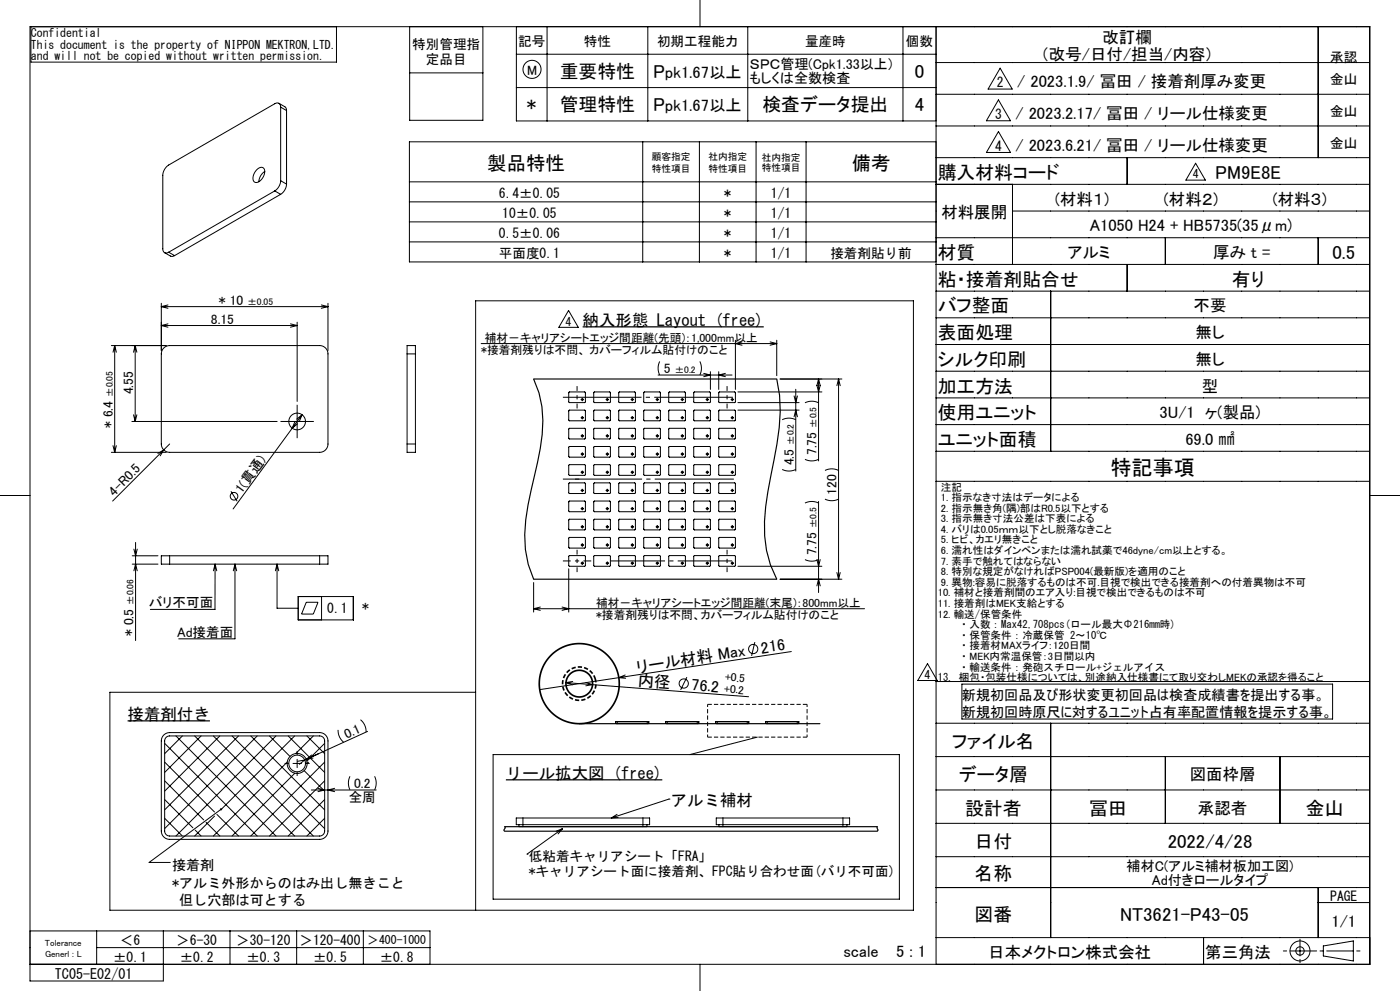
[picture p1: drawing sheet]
<svg xmlns="http://www.w3.org/2000/svg" width="420mm" height="297mm" viewBox="0 0 420 297" stroke-linecap="round" stroke-linejoin="round" font-family="sans-serif">
<g fill="none" stroke="#000" stroke-width=".3">
<path d="M9.3 8v10.6h91.6v-10.6M122.9 8v28.1h22v-28.1M154.9 8v28.3h125.9M154.9 16.3h125.9M164.1 8v28.3M194.3 8v28.3M210 0v8M224.3 8v28.3M270.9 8v28.3M280.8 18.7h130M280.8 8v281M395.5 8v39.3"/>
<path d="M410.8 8v281M83.7 31l1.9 1.1 .4 1M84.2 32.1a1.08 1.08 0 0 0-.5-1.1 1.08 1.08 0 0 0-1.3 .1l-31.8 18.4-.9 .7-.6 1.2-.3 1.1v22.1a1.08 1.08 0 0 0 .6 1.1 1.08 1.08 0 0 0 1.2-.1M84.2 32.1v22.1M84.2 32.1l1.8 1M86 33.1v22.1M122.9 21.8h22M154.9 26.2h125.9M280.8 28.3h130M280.8 37.8h130M299.5 29.9l3.6 6.3h-7.2zM299.5 39.4l3.6 6.3h-7.2z"/>
<path d="M300 20.4l3.7 6.3h-7.3zM77 50.9a1.27 1.27 0 0 1 1.2-.8 1.27 1.27 0 0 1 1.2 .8 3.3 3.3 0 0 1-2.8 3.8 2 2 0 0 1-.1-3.1zM79.4 51.4l-1.2 1.2-.5 1.9M82.4 57.2l-31.8 18.4M82.4 57.2l1.8 1M84.2 54.2l-.5 1.7-1.3 1.3M84.2 54.2l1.8 1M84.2 58.2l-31.8 18.4M86 55.2l-.6 1.7-1.2 1.3M122.8 54.5h158M192.8 42.5v36M209.8 42.5v36"/>
<path d="M226.8 42.5v36M241.8 42.5v36M280.8 47.3h130M280.8 55.3h130M280.8 42.5h-158v36h158M303.7 55.3v24M338.1 47.3v8M358.7 48.9l2.9 5.1h-5.8zM49.4 75.7l1.9 1.1 1.1-.2M50.6 75.6l1.8 1M122.8 60.5h158M122.8 66.5h158"/>
<path d="M122.8 72.5h158M280.8 71.2h130M280.8 79.3h130M303.7 63.3h107.1M338.1 79.3v8M349.6 71.2v8.1M395.5 71.2v8.1M48.4 90.9v14.2M48.4 97.6h40.7M48.4 97.6l2 .5M48.4 91.9h50M48.4 91.9l2 .5"/>
<path d="M50.4 97.1l-2 .5M50.4 91.4l-2 .5M87.1 97.1l2 .5M89.1 96.6v23.7M89.1 97.6l-2 .5M96.4 91.4l2 .5M98.4 90.9v14.2M98.4 91.9l-2 .5M170.6 93.1l2.9 5h-5.9zM280.8 87.3h130M280.8 95.3h130M315.2 87.3v48"/>
<path d="M33.4 103.6h16.5M34.4 103.6v32M34.4 103.6l.5 2M34.4 103.6l-.5 2M40.6 103.6v22.7M40.6 103.6l.5 2M40.6 103.6l-.5 2M49.1 104.3l.8-.5 1-.2h45a2.5 2.5 0 0 1 2.5 2.5v27a2.5 2.5 0 0 1-2.5 2.5h-45a2.5 2.5 0 0 1-2.5-2.5v-27l.2-1zM122.1 103.6h2.5v32h-2.5zM144.4 103h88.6M170.7 117.5h4.8l.1 3.1h-4.9zM174.4 119.7h.5"/>
<path d="M174.7 119.5v.5M178.2 117.5h4.8l.1 3.1h-4.9zM181.9 119.7h.5M182.2 119.5v.5M185.7 117.5h4.8l.1 3.1h-4.9zM189.4 119.7h.5M189.7 119.5v.5M193.2 117.5h4.8l.1 3.1h-4.9zM196.9 119.7h.5M197.2 119.5v.5M197.4 112.4h22.2M197.9 108.3l-.5 1.9 .5 2.2"/>
<path d="M200.7 117.5h4.8l.1 3.1h-4.9zM204.4 119.7h.5M204.7 119.5v.5M208.2 117.5h4.8l.1 3.1h-4.9zM209.9 108.3l.5 1.9-.5 2.2M211.1 111.9l2 .5-2 .5M211.9 119.7h.5M212.2 119.5v.5M213.1 111.4v5.3M215.6 111.4v5.3M215.7 117.5h4.8l.1 3.1h-4.9zM217.6 111.9l-2 .5 2 .5"/>
<path d="M219.4 119.7h.5M219.7 119.5v.5M220.6 102v14.7M221.4 117.5h25.2M222.6 102.5l-2 .5 2 .5M231 102.5l2 .5M233 102v10.6M233 103l-2 .5M234 113.6h18.6M238.2 118.7l.5 2 .5-2M238.7 116.7v24.5M245.1 115.5l.5 2 .5-2"/>
<path d="M245.6 113.6v24.5M245.6 113.6l.5 2M245.6 113.6l-.5 2M251.6 113.6v60M251.6 113.6l.5 2M251.6 113.6l-.5 2M280.8 103.3h130M280.8 111.3h130M280.8 119.2h130M33.4 135.6h16.5M33.9 133.6l.5 2M34.9 133.6l-.5 2"/>
<path d="M39.6 126.3h43.5M40.1 124.3l.5 2M41.1 124.3l-.5 2M47.4 135.9l1.7-1.1-1 1.8M50.9 133.1l-17.1 17.1M86.6 126.3h5M88.4 126.4l-.7 1.9 1.6-1.3M89.1 123.8v5M90.6 124.3l-20.7 28.2M90.6 124.3l-1.6 1.3M90.6 124.3l-.8 1.9M170.7 123h4.8l.1 3-4.9 .1z"/>
<path d="M170.7 128.4h4.8l.1 3.1h-4.9zM170.7 133.9h4.8l.1 3-4.9 .1zM170.7 139.3h4.8l.1 3.1h-4.9zM174.4 125.2h.5M174.4 130.6h.5M174.4 136.1h.5M174.7 124.9v.5M174.7 130.4v.5M174.7 135.8v.5M178.2 123h4.8l.1 3-4.9 .1zM178.2 128.4h4.8l.1 3.1h-4.9zM178.2 133.9h4.8l.1 3-4.9 .1z"/>
<path d="M178.2 139.3h4.8l.1 3.1h-4.9zM181.9 125.2h.5M181.9 130.6h.5M181.9 136.1h.5M182.2 124.9v.5M182.2 130.4v.5M182.2 135.8v.5M185.7 123h4.8l.1 3-4.9 .1zM185.7 128.4h4.8l.1 3.1h-4.9zM185.7 133.9h4.8l.1 3-4.9 .1zM185.7 139.3h4.8l.1 3.1h-4.9zM189.4 125.2h.5"/>
<path d="M189.4 130.6h.5M189.4 136.1h.5M189.7 124.9v.5M189.7 130.4v.5M189.7 135.8v.5M193.2 123h4.8l.1 3-4.9 .1zM193.2 128.4h4.8l.1 3.1h-4.9zM193.2 133.9h4.8l.1 3-4.9 .1zM193.2 139.3h4.8l.1 3.1h-4.9zM196.9 125.2h.5M196.9 130.6h.5M196.9 136.1h.5"/>
<path d="M197.2 124.9v.5M197.2 130.4v.5M197.2 135.8v.5M200.7 123h4.8l.1 3-4.9 .1zM200.7 128.4h4.8l.1 3.1h-4.9zM200.7 133.9h4.8l.1 3-4.9 .1zM200.7 139.3h4.8l.1 3.1h-4.9zM204.4 125.2h.5M204.4 130.6h.5M204.4 136.1h.5M204.7 124.9v.5M204.7 130.4v.5"/>
<path d="M204.7 135.8v.5M208.2 123h4.8l.1 3-4.9 .1zM208.2 128.4h4.8l.1 3.1h-4.9zM208.2 133.9h4.8l.1 3-4.9 .1zM208.2 139.3h4.8l.1 3.1h-4.9zM211.9 125.2h.5M211.9 130.6h.5M211.9 136.1h.5M212.2 124.9v.5M212.2 130.4v.5M212.2 135.8v.5M215.7 123h4.8l.1 3-4.9 .1z"/>
<path d="M215.7 128.4h4.8l.1 3.1h-4.9zM215.7 133.9h4.8l.1 3-4.9 .1zM215.7 139.3h4.8l.1 3.1h-4.9zM219.4 125.2h.5M219.4 130.6h.5M219.4 136.1h.5M219.7 124.9v.5M219.7 130.4v.5M219.7 135.8v.5M221.4 120.7h18.3M221.4 122.9h18.3M234.7 125.8l1.8-.5 2.2 .5"/>
<path d="M238.2 124.9l.5-2 .5 2M241.5 137.7l1.9 .4 2.2-.4M241.5 120.7l1.9-.5 2.2 .5M280.8 127.2h130M280.8 135.3h130M0 148.5h9M69.3 147.2l1.8 3M170.7 144.8h4.8l.1 3-4.9 .1zM170.7 150.2h4.8l.1 3.1h-4.9zM170.7 155.7h4.8l.1 3-4.9 .1zM174.4 147h.5M174.4 157.9h.5"/>
<path d="M174.4 141.5h.5M174.4 152.4h.5M174.7 141.3v.5M174.7 146.7v.5M174.7 152.2v.5M174.7 157.6v.5M178.2 144.8h4.8l.1 3-4.9 .1zM178.2 150.2h4.8l.1 3.1h-4.9zM178.2 155.7h4.8l.1 3-4.9 .1zM181.9 147h.5M181.9 157.9h.5M181.9 141.5h.5"/>
<path d="M181.9 152.4h.5M182.2 141.3v.5M182.2 146.7v.5M182.2 152.2v.5M182.2 157.6v.5M185.7 144.8h4.8l.1 3-4.9 .1zM185.7 150.2h4.8l.1 3.1h-4.9zM185.7 155.7h4.8l.1 3-4.9 .1zM189.4 147h.5M189.4 157.9h.5M189.4 141.5h.5M189.4 152.4h.5"/>
<path d="M189.7 141.3v.5M189.7 146.7v.5M189.7 152.2v.5M189.7 157.6v.5M193.2 144.8h4.8l.1 3-4.9 .1zM193.2 150.2h4.8l.1 3.1h-4.9zM193.2 155.7h4.8l.1 3-4.9 .1zM196.9 147h.5M196.9 157.9h.5M196.9 141.5h.5M196.9 152.4h.5M197.2 141.3v.5"/>
<path d="M197.2 146.7v.5M197.2 152.2v.5M197.2 157.6v.5M200.7 144.8h4.8l.1 3-4.9 .1zM200.7 150.2h4.8l.1 3.1h-4.9zM200.7 155.7h4.8l.1 3-4.9 .1zM204.4 147h.5M204.4 157.9h.5M204.4 141.5h.5M204.4 152.4h.5M204.7 141.3v.5M204.7 146.7v.5"/>
<path d="M204.7 152.2v.5M204.7 157.6v.5M208.2 144.8h4.8l.1 3-4.9 .1zM208.2 150.2h4.8l.1 3.1h-4.9zM208.2 155.7h4.8l.1 3-4.9 .1zM211.9 147h.5M211.9 157.9h.5M211.9 141.5h.5M211.9 152.4h.5M212.2 141.3v.5M212.2 146.7v.5M212.2 152.2v.5"/>
<path d="M212.2 157.6v.5M215.7 144.8h4.8l.1 3-4.9 .1zM215.7 150.2h4.8l.1 3.1h-4.9zM215.7 155.7h4.8l.1 3-4.9 .1zM219.4 147h.5M219.4 157.9h.5M219.4 141.5h.5M219.4 152.4h.5M219.7 141.3v.5M219.7 146.7v.5M219.7 152.2v.5M219.7 157.6v.5"/>
<path d="M234.7 140.7l1.8 .5 2.2-.5M241.5 150.8l1.9-.5 2.2 .5M245.6 150.3v27.3M247.5 149.6l1.9 .5 2.2-.5M247.5 141l1.9-.5 2.2 .5M280.8 144.2h130M411 148.5h9M39.7 169.1h7.7M39.7 166.6h7.7M40.2 171.1l.5-2 .5 2M40.2 164.6l.5 2 .5-2M40.7 162.6v29.4"/>
<path d="M48.4 166.6h50v2.5h-50zM64.5 169.1v13.5h-19.4M64.5 169.1l.5 2M64.5 169.1l-.5 2M70.5 169.1v22.4h-16.9M70.5 169.1l.5 2M70.5 169.1l-.5 2M83.1 169.1v13.2h6.4M83.1 169.1l.5 2M83.1 169.1l-.5 2M89.5 178.8h16.5v7h-16.5zM96.5 178.8v7"/>
<path d="M160.1 174.6v8.8M170.6 170.5v12.9M170.7 161.1h4.8l.1 3.1h-4.9zM170.7 166.6h4.8l.1 3-4.9 .1zM174.4 168.8h.5M174.4 163.3h.5M174.7 163.1v.5M174.7 168.5v.5M178.2 161.1h4.8l.1 3.1h-4.9zM178.2 166.6h4.8l.1 3-4.9 .1zM181.9 168.8h.5M181.9 163.3h.5"/>
<path d="M182.2 163.1v.5M182.2 168.5v.5M185.7 161.1h4.8l.1 3.1h-4.9zM185.7 166.6h4.8l.1 3-4.9 .1zM189.4 168.8h.5M189.4 163.3h.5M189.7 163.1v.5M189.7 168.5v.5M193.2 161.1h4.8l.1 3.1h-4.9zM193.2 166.6h4.8l.1 3-4.9 .1zM196.9 168.8h.5M196.9 163.3h.5"/>
<path d="M197.2 163.1v.5M197.2 168.5v.5M200.7 161.1h4.8l.1 3.1h-4.9zM200.7 166.6h4.8l.1 3-4.9 .1zM204.4 168.8h.5M204.4 163.3h.5M204.7 163.1v.5M204.7 168.5v.5M208.2 161.1h4.8l.1 3.1h-4.9zM208.2 166.6h4.8l.1 3-4.9 .1zM211.9 168.8h.5M211.9 163.3h.5"/>
<path d="M212.2 163.1v.5M212.2 168.5v.5M215.7 161.1h4.8l.1 3.1h-4.9zM215.7 166.6h4.8l.1 3-4.9 .1zM219.4 168.8h.5M219.4 163.3h.5M219.7 163.1v.5M219.7 168.5v.5M221.4 169.7h25.2M234 173.6h18.6M241.5 167.7l1.9 .5 2.2-.5M245.1 167.7l.5 2 .5-2"/>
<path d="M245.1 175.6l.5-2 .5 2M251.1 171.6l.5 2M252.1 171.6l-.5 2M91.9 180.5h3.5l-1.4 3.5h-3.5zM160.1 182.4h99.3M160.1 182.4l2 .5M162.1 181.9l-2 .5M168.6 181.9l2 .5-2 .5M226.4 192.4l-.9 4.2M237.4 195.3l-51.8 7.8M278.2 198.9l3 5h-5.9zM101.4 218.7l.5 2.2 1.2 1.6"/>
<path d="M108.1 215.7l1.3 1.5 .4 2.2M110.3 219.2l-18.9 8.6M142.7 207.5h-109.7v65.3h241v-182.6h-131.3v182.6M169.8 204.6l54.8 4.2M169.8 204.6l1.9 .6M171.8 204.2l-2 .4M175.8 204.5l2 .7-2.1 .3M184.7 216.2h10v.5h-10zM184.9 216.7h9.6M185.6 203.1l-23.7 3.6M185.6 203.1l2.1 .2M187.5 202.3l-1.9 .8"/>
<path d="M199.7 216.2h10v.5h-10zM199.9 216.7h9.6M206.1 202.9l-1.9 3.9M214.7 216.2h10v.5h-10zM214.9 216.7h9.6M229.7 216.2h10v.5h-10zM229.9 216.7h9.6M280.8 216.7h130M280.8 204.3h130M288.6 205h111.2v10.5h-111.2zM315.2 216.7v64.3M49.1 220.3l.8-.6 1-.1h45a2.5 2.5 0 0 1 2.5 2.5v27a2.5 2.5 0 0 1-2.5 2.5h-45a2.5 2.5 0 0 1-2.5-2.5v-27l.2-1z"/>
<path d="M49.4 239.6l8.5 8.5M49.4 234l11.7 11.7M49.4 228.4l15 15M49.4 222.8l27.8 27.8M49.9 220.9l1-.3h45a1.5 1.5 0 0 1 1.5 1.5v27a1.5 1.5 0 0 1-1.5 1.5h-45a1.5 1.5 0 0 1-1.5-1.5v-27zM52.8 220.6l30 30M54.7 220.6l-5.3 5.3M58.4 220.6l30 30M60.3 220.6l-10.9 10.9M64 220.6l30 30M65.9 220.6l-16.5 16.5M69.6 220.6l27.8 27.7"/>
<path d="M71.6 220.6l-22.2 22.1M75.2 220.6l22.2 22.1M77.2 220.6l-27.8 27.7M80.8 220.6l6.2 6.1M82.8 220.6l-30 30M86.2 228.4l-22.2 22.2M86.5 220.6l10.9 10.9M87.9 228.8h2.5M88.4 220.6l-22.1 22M88.5 231.7l-18.9 18.9M89.1 227.6v2.5M91.2 231l6.2 6.1"/>
<path d="M91.4 227.8l-1.6 1.3M91.4 227.8l-2 .3M91.8 228.7h.1M92.1 220.6l5.3 5.3M92.3 228.5h.1M93.4 236.8h19.5M93.5 226.3l-1.6 1.3 2-.4M94 220.6l-5.3 5.2M95.4 236.3l2 .5-2 .5M97.4 222.8l-5.3 5.3M97.4 228.4l-22.2 22.2M97.4 234l-16.6 16.6"/>
<path d="M97.4 239.6l-10.9 11M100.4 236.3l-2 .5 2 .5M105 232.7l-.5 1.8 .5 2.2M112.4 232.7l.5 1.8-.5 2.2M147.9 226.2h121.9v43.3h-121.9zM200.7 239.5h.1M200.7 239.5l-17.3 5.7M227.2 220.9l-20.3 5.3M280.8 226.8h130M280.8 236.8h130M349.6 226.8v20M384 226.8v20"/>
<path d="M49.4 245.2l5.2 5.3M58.6 248.8l1.7 1.8M61.8 246.4l4.1 4.2M64.4 244.6l-6 6M65.1 244.1l6.5 6.5M66.3 242.6l-21.6 15.9h6.4M97.4 245.2l-5.3 5.4M154.9 245.2h40v2h-40zM155.7 247.2v.6h38.4v-.6M158.1 256h.1M168.8 248.3l-10.7 7.7M168.8 248.3l-1.4 1.6"/>
<path d="M168.8 248.3l-2 .8M185.1 244.1l-1.7 1.1M185.4 245l-2 .2M214.9 245.2h40v2h-40zM215.7 247.2v.6h38.4v-.6M280.8 246.8h130M280.8 256.8h130M9 279h120v10M29 279v10M49 279v15h-40v-286h402v281h-402M69 279v10M89 279v10"/>
<path d="M109 279v10M280.8 266h130M395.5 266v15M395.5 270.5h15.3M29 284h100M210 289v8M280.8 281h130M361.1 281v8M385 285h1M387 285h8M390 281.5v5M390 287.5v1"/>
<path d="M396 285h1M397 283.5l9-1.5v6l-9-1.5zM398 285h8M407 285h1"/>
<circle cx="159.6" cy="20.8" r="2.71"/>
<circle cx="174.7" cy="119.7" r=".25"/>
<circle cx="182.2" cy="119.7" r=".25"/>
<circle cx="189.7" cy="119.7" r=".25"/>
<circle cx="197.2" cy="119.7" r=".25"/>
<circle cx="204.7" cy="119.7" r=".25"/>
<circle cx="212.2" cy="119.7" r=".25"/>
<circle cx="219.7" cy="119.7" r=".25"/>
<circle cx="89.1" cy="126.3" r="2.5"/>
<circle cx="174.7" cy="125.2" r=".25"/>
<circle cx="174.7" cy="130.6" r=".25"/>
<circle cx="174.7" cy="136.1" r=".25"/>
<circle cx="182.2" cy="125.2" r=".25"/>
<circle cx="182.2" cy="130.6" r=".25"/>
<circle cx="182.2" cy="136.1" r=".25"/>
<circle cx="189.7" cy="125.2" r=".25"/>
<circle cx="189.7" cy="130.6" r=".25"/>
<circle cx="189.7" cy="136.1" r=".25"/>
<circle cx="197.2" cy="125.2" r=".25"/>
<circle cx="197.2" cy="130.6" r=".25"/>
<circle cx="197.2" cy="136.1" r=".25"/>
<circle cx="204.7" cy="125.2" r=".25"/>
<circle cx="204.7" cy="130.6" r=".25"/>
<circle cx="204.7" cy="136.1" r=".25"/>
<circle cx="212.2" cy="125.2" r=".25"/>
<circle cx="212.2" cy="130.6" r=".25"/>
<circle cx="212.2" cy="136.1" r=".25"/>
<circle cx="219.7" cy="125.2" r=".25"/>
<circle cx="219.7" cy="130.6" r=".25"/>
<circle cx="219.7" cy="136.1" r=".25"/>
<circle cx="70.2" cy="148.7" r="1.14"/>
<circle cx="174.7" cy="157.9" r=".25"/>
<circle cx="174.7" cy="141.5" r=".25"/>
<circle cx="174.7" cy="147" r=".25"/>
<circle cx="174.7" cy="152.4" r=".25"/>
<circle cx="182.2" cy="157.9" r=".25"/>
<circle cx="182.2" cy="141.5" r=".25"/>
<circle cx="182.2" cy="152.4" r=".25"/>
<circle cx="182.2" cy="147" r=".25"/>
<circle cx="189.7" cy="141.5" r=".25"/>
<circle cx="189.7" cy="157.9" r=".25"/>
<circle cx="189.7" cy="152.4" r=".25"/>
<circle cx="189.7" cy="147" r=".25"/>
<circle cx="197.2" cy="141.5" r=".25"/>
<circle cx="197.2" cy="157.9" r=".25"/>
<circle cx="197.2" cy="152.4" r=".25"/>
<circle cx="197.2" cy="147" r=".25"/>
<circle cx="204.7" cy="157.9" r=".25"/>
<circle cx="204.7" cy="141.5" r=".25"/>
<circle cx="204.7" cy="152.4" r=".25"/>
<circle cx="204.7" cy="147" r=".25"/>
<circle cx="212.2" cy="141.5" r=".25"/>
<circle cx="212.2" cy="157.9" r=".25"/>
<circle cx="212.2" cy="147" r=".25"/>
<circle cx="212.2" cy="152.4" r=".25"/>
<circle cx="219.7" cy="157.9" r=".25"/>
<circle cx="219.7" cy="141.5" r=".25"/>
<circle cx="219.7" cy="152.4" r=".25"/>
<circle cx="219.7" cy="147" r=".25"/>
<circle cx="174.7" cy="168.8" r=".25"/>
<circle cx="174.7" cy="163.3" r=".25"/>
<circle cx="182.2" cy="168.8" r=".25"/>
<circle cx="182.2" cy="163.3" r=".25"/>
<circle cx="189.7" cy="168.8" r=".25"/>
<circle cx="189.7" cy="163.3" r=".25"/>
<circle cx="197.2" cy="168.8" r=".25"/>
<circle cx="197.2" cy="163.3" r=".25"/>
<circle cx="204.7" cy="168.8" r=".25"/>
<circle cx="204.7" cy="163.3" r=".25"/>
<circle cx="212.2" cy="168.8" r=".25"/>
<circle cx="212.2" cy="163.3" r=".25"/>
<circle cx="219.7" cy="168.8" r=".25"/>
<circle cx="219.7" cy="163.3" r=".25"/>
<circle cx="226" cy="194.5" r="1.38"/>
<circle cx="205.1" cy="204.9" r="1.38"/>
<circle cx="89.1" cy="228.8" r="3"/>
<circle cx="89.1" cy="228.8" r="2.5"/>
<circle cx="390" cy="285" r="3"/>
<circle cx="390" cy="285" r="1.25"/>
</g>
<g fill="none" stroke="#000" stroke-width=".3" stroke-dasharray="6.3 1.3 1.3 1.3 1.3 1.3">
<path d="M124.6 106.1h-2.5M122.1 133.1h2.5M50.9 166.6v2.5M95.9 169.1v-2.5M185.2 216.9v-.2M185.2 216.2v.5M194.2 216.9v-.2M194.2 216.7v-.5M200.2 216.9v-.2M200.2 216.2v.5M209.2 216.9v-.2M209.2 216.7v-.5"/>
<path d="M215.2 216.9v-.2M215.2 216.2v.5M224.2 216.9v-.2M224.2 216.7v-.5M230.2 216.9v-.2M230.2 216.2v.5M239.2 216.9v-.2M239.2 216.7v-.5M156.9 247.8v-.6M156.9 245.2v2M192.9 247.8v-.6M192.9 247.2v-2"/>
<path d="M216.9 247.8v-.6M216.9 245.2v2M252.9 247.8v-.6M252.9 247.2v-2"/>
</g>
<path d="M174.8 98h54.3M38.3 216h24.7M151.8 233.7h46.9" fill="none" stroke="#000" stroke-width=".37"/>
<path d="M160.1 113.6h72.9a47.1 47.1 0 0 1 .1 19.4l-.9 4.8a118.9 118.9 0 0 0-2.9 18.4 32.9 32.9 0 0 0 3.7 17.4h-72.9a32.2 32.2 0 0 1-2.4-17.8l1.6-8.8a139.3 139.3 0 0 0 3.4-16.8 30.1 30.1 0 0 0-2.6-16.6zM173.8 216.9h72.2M151.4 247.8h111.8l-.1 .2 .3 .8-.2 .3h-111.8l-.2-.4 .4-.6z" fill="none" stroke="#000" stroke-width=".35"/>
<path d="M178.6 203.4a5 5 0 0 0-8.4-2 5 5 0 0 0 2.3 8.3 5 5 0 0 0 6.1-6v-.3" fill="none" stroke="#000" stroke-width=".5" stroke-dasharray="1.3 .6" stroke-dashoffset=".2" stroke-linecap="butt"/>
<g fill="none" stroke="#000" stroke-width=".5">
<circle cx="173.8" cy="204.9" r="12"/>
<circle cx="173.8" cy="204.9" r="4"/>
</g>
<g fill="none" stroke="#000" stroke-width=".3" stroke-dasharray="30.5 1.3 1.3 1.3" stroke-linecap="butt">
<path d="M174.4 119.7h-.2M174.7 119.5v-.3M174.7 120v.2M174.9 119.7h.3M181.9 119.7h-.2M182.2 119.5v-.3M182.2 120v.2M182.4 119.7h.3M189.4 119.7h-.2M189.7 119.5v-.3M189.7 120v.2M189.9 119.7h.3"/>
<path d="M196.9 119.7h-.2M197.2 119.5v-.3M197.2 120v.2M197.4 119.7h.3M204.4 119.7h-.2M204.7 119.5v-.3M204.7 120v.2M204.9 119.7h.3M211.9 119.7h-.2M212.2 119.5v-.3M212.2 120v.2M212.4 119.7h.3"/>
<path d="M219.4 119.7h-.2M219.7 119.5v-.3M219.7 120v.2M219.9 119.7h.3M86.6 126.3h-2.5M89.1 123.8v-2.5M89.1 128.8v2.5M91.6 126.3h2.5M174.4 125.2h-.2M174.4 130.6h-.2M174.4 136.1h-.2M174.7 124.9v-.2"/>
<path d="M174.7 125.4v.3M174.7 130.4v-.3M174.7 130.9v.2M174.7 135.8v-.2M174.7 136.3v.3M174.9 125.2h.3M174.9 130.6h.3M174.9 136.1h.3M181.9 125.2h-.2M181.9 130.6h-.2M181.9 136.1h-.2M182.2 124.9v-.2"/>
<path d="M182.2 125.4v.3M182.2 130.4v-.3M182.2 130.9v.2M182.2 135.8v-.2M182.2 136.3v.3M182.4 125.2h.3M182.4 130.6h.3M182.4 136.1h.3M189.4 125.2h-.2M189.4 130.6h-.2M189.4 136.1h-.2M189.7 124.9v-.2"/>
<path d="M189.7 125.4v.3M189.7 130.4v-.3M189.7 130.9v.2M189.7 135.8v-.2M189.7 136.3v.3M189.9 125.2h.3M189.9 130.6h.3M189.9 136.1h.3M196.9 125.2h-.2M196.9 130.6h-.2M196.9 136.1h-.2M197.2 124.9v-.2"/>
<path d="M197.2 125.4v.3M197.2 130.4v-.3M197.2 130.9v.2M197.2 135.8v-.2M197.2 136.3v.3M197.4 125.2h.3M197.4 130.6h.3M197.4 136.1h.3M204.4 125.2h-.2M204.4 130.6h-.2M204.4 136.1h-.2M204.7 124.9v-.2"/>
<path d="M204.7 125.4v.3M204.7 130.4v-.3M204.7 130.9v.2M204.7 135.8v-.2M204.7 136.3v.3M204.9 125.2h.3M204.9 130.6h.3M204.9 136.1h.3M211.9 125.2h-.2M211.9 130.6h-.2M211.9 136.1h-.2M212.2 124.9v-.2"/>
<path d="M212.2 125.4v.3M212.2 130.4v-.3M212.2 130.9v.2M212.2 135.8v-.2M212.2 136.3v.3M212.4 125.2h.3M212.4 130.6h.3M212.4 136.1h.3M219.4 125.2h-.2M219.4 130.6h-.2M219.4 136.1h-.2M219.7 124.9v-.2"/>
<path d="M219.7 125.4v.3M219.7 130.4v-.3M219.7 130.9v.2M219.7 135.8v-.2M219.7 136.3v.3M219.9 125.2h.3M219.9 130.6h.3M219.9 136.1h.3M172.5 143.6h1.3M174.4 147h-.2M174.4 141.5h-.2M174.4 152.4h-.2"/>
<path d="M174.4 157.9h-.2M174.7 146.7v-.2M174.7 147.2v.3M174.7 141.3v-.3M174.7 141.8v.2M174.7 152.2v-.3M174.7 152.7v.2M174.7 157.6v-.2M174.7 158.1v.3M174.9 147h.3M174.9 141.5h.3M174.9 152.4h.3"/>
<path d="M174.9 157.9h.3M181.9 141.5h-.2M181.9 147h-.2M181.9 152.4h-.2M181.9 157.9h-.2M182.2 141.3v-.3M182.2 141.8v.2M182.2 146.7v-.2M182.2 147.2v.3M182.2 152.2v-.3M182.2 152.7v.2M182.2 157.6v-.2"/>
<path d="M182.2 158.1v.3M182.4 141.5h.3M182.4 147h.3M182.4 152.4h.3M182.4 157.9h.3M189.4 147h-.2M189.4 141.5h-.2M189.4 152.4h-.2M189.4 157.9h-.2M189.7 146.7v-.2M189.7 147.2v.3M189.7 141.3v-.3"/>
<path d="M189.7 141.8v.2M189.7 152.2v-.3M189.7 152.7v.2M189.7 157.6v-.2M189.7 158.1v.3M189.9 147h.3M189.9 141.5h.3M189.9 152.4h.3M189.9 157.9h.3M196.9 157.9h-.2M196.9 141.5h-.2M196.9 147h-.2"/>
<path d="M196.9 152.4h-.2M197.2 157.6v-.2M197.2 158.1v.3M197.2 141.3v-.3M197.2 141.8v.2M197.2 146.7v-.2M197.2 147.2v.3M197.2 152.2v-.3M197.2 152.7v.2M197.4 157.9h.3M197.4 141.5h.3M197.4 147h.3"/>
<path d="M197.4 152.4h.3M204.4 157.9h-.2M204.4 141.5h-.2M204.4 147h-.2M204.4 152.4h-.2M204.7 157.6v-.2M204.7 158.1v.3M204.7 141.3v-.3M204.7 141.8v.2M204.7 146.7v-.2M204.7 147.2v.3M204.7 152.2v-.3"/>
<path d="M204.7 152.7v.2M204.9 157.9h.3M204.9 141.5h.3M204.9 147h.3M204.9 152.4h.3M211.9 157.9h-.2M211.9 141.5h-.2M211.9 147h-.2M211.9 152.4h-.2M212.2 157.6v-.2M212.2 158.1v.3M212.2 141.3v-.3"/>
<path d="M212.2 141.8v.2M212.2 146.7v-.2M212.2 147.2v.3M212.2 152.2v-.3M212.2 152.7v.2M212.4 157.9h.3M212.4 141.5h.3M212.4 147h.3M212.4 152.4h.3M219.4 157.9h-.2M219.4 141.5h-.2M219.4 147h-.2"/>
<path d="M219.4 152.4h-.2M219.7 157.6v-.2M219.7 158.1v.3M219.7 141.3v-.3M219.7 141.8v.2M219.7 146.7v-.2M219.7 147.2v.3M219.7 152.2v-.3M219.7 152.7v.2M219.9 157.9h.3M219.9 141.5h.3M219.9 147h.3"/>
<path d="M219.9 152.4h.3M174.4 168.8h-.2M174.4 163.3h-.2M174.7 168.5v-.2M174.7 169v.3M174.7 163.1v-.3M174.7 163.6v.2M174.9 168.8h.3M174.9 163.3h.3M181.9 168.8h-.2M181.9 163.3h-.2M182.2 168.5v-.2"/>
<path d="M182.2 169v.3M182.2 163.1v-.3M182.2 163.6v.2M182.4 168.8h.3M182.4 163.3h.3M189.4 168.8h-.2M189.4 163.3h-.2M189.7 168.5v-.2M189.7 169v.3M189.7 163.1v-.3M189.7 163.6v.2M189.9 168.8h.3"/>
<path d="M189.9 163.3h.3M196.9 168.8h-.2M196.9 163.3h-.2M197.2 168.5v-.2M197.2 169v.3M197.2 163.1v-.3M197.2 163.6v.2M197.4 168.8h.3M197.4 163.3h.3M204.4 168.8h-.2M204.4 163.3h-.2M204.7 168.5v-.2"/>
<path d="M204.7 169v.3M204.7 163.1v-.3M204.7 163.6v.2M204.9 168.8h.3M204.9 163.3h.3M211.9 168.8h-.2M211.9 163.3h-.2M212.2 168.5v-.2M212.2 169v.3M212.2 163.1v-.3M212.2 163.6v.2M212.4 168.8h.3"/>
<path d="M212.4 163.3h.3M219.4 168.8h-.2M219.4 163.3h-.2M219.7 168.5v-.2M219.7 169v.3M219.7 163.1v-.3M219.7 163.6v.2M219.9 168.8h.3M219.9 163.3h.3M86.6 228.8h-1.2M89.1 226.3v-1.2M89.1 231.3v1.3"/>
<path d="M91.6 228.8h1.3"/>
</g>
<path d="M212.3 211.1h29.8M212.3 220.9h29.8" fill="none" stroke="#000" stroke-width=".3" stroke-dasharray="1.3 .6" stroke-linecap="butt"/>
<path d="M212.3 211.1v9.8M242.1 211.1v9.8" fill="none" stroke="#000" stroke-width=".3" stroke-dasharray="1.3 .6" stroke-dashoffset=".5" stroke-linecap="butt"/>
<path d="M173.1 122.4v-6.7M218.1 122.4v-6.7M173.1 171.5v-6.7M218.1 171.5v-6.7" fill="none" stroke="#000" stroke-width=".3" stroke-dasharray="30.5 1.3 1.3 1.3" stroke-dashoffset="29" stroke-linecap="butt"/>
<path d="M168.9 119.1h51" fill="none" stroke="#000" stroke-width=".3" stroke-dasharray="30.5 1.3 1.3 1.3" stroke-dashoffset="6.9" stroke-linecap="butt"/>
<path d="M168.9 168.1h8.5" fill="none" stroke="#000" stroke-width=".3" stroke-dasharray="30.5 1.3 1.3 1.3" stroke-dashoffset="28.1" stroke-linecap="butt"/>
<path d="M183.2 168.1h36.5" fill="none" stroke="#000" stroke-width=".3" stroke-dasharray="30.5 1.3 1.3 1.3" stroke-dashoffset="14.1" stroke-linecap="butt"/>
<path d="M168.9 143.6h51.3" fill="none" stroke="#000" stroke-width=".3" stroke-dasharray="30.5 1.3 1.3 1.3" stroke-dashoffset="6.7" stroke-linecap="butt"/>
<path d="M66.1 242.3l.5 .1-.3 .2 .3-.2a.33 .33 0 0 1-.1 .4 .33 .33 0 0 1-.4 0 .33 .33 0 0 1 0-.5z" fill="#000"/>
<text font-size="6.3" x="333.1" y="142.4">特記事項</text>
<g font-size="5.8">
<text x="146.2" y="50.9">製品特性</text>
<text x="255.5" y="50.9">備考</text>
</g>
<g font-size="5.6">
<text x="167.9" y="23.3">重要特性</text>
<text x="196.1" y="23.3">P</text>
<text x="274.4" y="23.3">0</text>
<text x="158.1" y="33.3">*</text>
<text x="167.9" y="33.3">管理特性</text>
<text x="196.1" y="33.3">P</text>
<text x="228.7" y="33.3">検査データ提出</text>
<text x="274.4" y="33.3">4</text>
<text x="281.3" y="53.6">購入材料コード</text>
<text x="364.6" y="53.6">PM9E8E</text>
<text x="281.3" y="77.6">材質</text>
<text x="399.8" y="77.6">0.5</text>
<text x="281.3" y="85.6">粘・接着剤貼合せ</text>
<text x="369.6" y="85.6">有り</text>
<text x="281.3" y="93.6">バフ整面</text>
<text x="281.3" y="101.6">表面処理</text>
<text x="281.3" y="109.6">シルク印刷</text>
<text x="281.3" y="117.6">加工方法</text>
<text x="281.3" y="125.6">使用ユニット</text>
<text x="281.3" y="133.6">ユニット面積</text>
<text x="285.6" y="224.1">ファイル名</text>
<text x="287.6" y="234.1">データ層</text>
<text x="289.6" y="244.1">設計者</text>
<text x="326.8" y="244.1">冨田</text>
<text x="391.8" y="244.1">金山</text>
<text x="292.4" y="254.1">日付</text>
<text x="350.3" y="254.1">2022/4/28</text>
<text x="292.4" y="263.8">名称</text>
<text x="292.4" y="275.9">図番</text>
<text x="336" y="275.9">NT3621-P43-05</text>
</g>
<g font-size="4.9">
<text x="312.2" y="17.9">（改号/日付/担当/内容）</text>
<text x="330.7" y="13">改訂欄</text>
<text x="199.6" y="23.3">pk1.67以上</text>
<text x="305.2" y="26.1">/ 2023.1.9/ 冨田 / 接着剤厚み変更</text>
<text x="199.6" y="33.3">pk1.67以上</text>
<text x="304.7" y="35.6">/ 2023.2.17/ 冨田 / リール仕様変更</text>
<text x="304.7" y="45.1">/ 2023.6.21/ 冨田 / リール仕様変更</text>
<text x="282.4" y="65.3">材料展開</text>
<text x="316.5" y="61.3">(材料１)　　　　　(材料２)　　　　　(材料３)</text>
<text x="326.9" y="69.3">A1050 H24 + HB5735(35μm)</text>
<text x="320.3" y="77.3">アルミ</text>
<text x="364" y="77.3">厚み t =</text>
<text x="358.1" y="93.3">不要</text>
<text x="174.8" y="97.6">納入形態 Layout (free)</text>
<text x="358.7" y="101.3">無し</text>
<text x="358.7" y="109.3">無し</text>
<text x="360.6" y="117.3">型</text>
<text x="347.9" y="125.3">3U/1 ヶ(製品)</text>
<text x="355.6" y="133.3">69.0 ㎟</text>
<text x="228.5" y="195.9" transform="rotate(-9 228.5 195.9)">216</text>
<text x="191.2" y="201.6" transform="rotate(-9 191.2 201.6)">リール材料 Max</text>
<text x="191.2" y="205.6" transform="rotate(4 191.2 205.6)">内径</text>
<text x="207.3" y="206.8" transform="rotate(4 207.3 206.8)">76.2</text>
<text x="38.3" y="215.7">接着剤付き</text>
<text x="151.8" y="233.4">リール拡大図 (free)</text>
<text x="356.9" y="233.8">図面枠層</text>
<text x="201.2" y="241.6">アルミ補材</text>
<text x="359.4" y="243.8">承認者</text>
<text x="399.4" y="277.8">1/1</text>
<text x="253" y="286.9">scale</text>
<text x="268.8" y="286.9">5 : 1</text>
<text x="296.5" y="287.1">日本メクトロン株式会社</text>
<text x="361.6" y="287.1">第三角法</text>
</g>
<g font-size="4.2">
<text x="224.8" y="20.7">ＳＰＣ管理(Cpk1.33以上)</text>
<text x="224.8" y="24.9">もしくは全数検査</text>
<text x="288.6" y="209.7">新規初回品及び形状変更初回品は検査成績書を提出する事。</text>
<text x="288.6" y="214.9">新規初回時原尺に対するユニット占有率配置情報を提示する事。</text>
<text x="51.6" y="260.8">接着剤</text>
<text x="338" y="261">補材C(アルミ補材板加工図)</text>
<text x="51.6" y="266.1">*アルミ外形からのはみ出し無きこと</text>
<text x="345.5" y="265.3">Ad付きロールタイプ</text>
<text x="53.7" y="271.3">但し穴部は可とする</text>
<text x="16.5" y="293.4">TC05-E02/01</text>
</g>
<g font-size="4.1">
<text x="123.7" y="14.6">特別管理指</text>
<text x="155.4" y="13.9">記号</text>
<text x="175.2" y="13.9">特性</text>
<text x="197.1" y="13.9">初期工程能力</text>
<text x="241.5" y="13.9">量産時</text>
<text x="271.8" y="13.9">個数</text>
<text x="127.8" y="19.1">定品目</text>
<text x="158.1" y="22.4">M</text>
<text x="399.1" y="18.7">承認</text>
<text x="299" y="26.1">2</text>
<text x="399.1" y="25.2">金山</text>
<text x="298.5" y="35.6">3</text>
<text x="399.1" y="34.7">金山</text>
<text x="298.5" y="45.1">4</text>
<text x="399.1" y="44.2">金山</text>
<text x="149.7" y="59.2">6.4±0.05</text>
<text x="216.3" y="59.2">＊</text>
<text x="231.3" y="59.2">1/1</text>
<text x="150.7" y="65.2">10±0.05</text>
<text x="216.3" y="65.2">＊</text>
<text x="231.3" y="65.2">1/1</text>
<text x="149.7" y="71.2">0.5±0.06</text>
<text x="216.3" y="71.2">＊</text>
<text x="231.3" y="71.2">1/1</text>
<text x="149.7" y="77.2">平面度0.1</text>
<text x="216.3" y="77.2">＊</text>
<text x="231.3" y="77.2">1/1</text>
<text x="249.1" y="77.2">接着剤貼り前</text>
<text x="65.7" y="91.3">* 10</text>
<text x="63.3" y="97">8.15</text>
<text x="199.2" y="111.8">5</text>
<text x="40" y="118.2" transform="rotate(-90 40 118.2)">4.55</text>
<text x="33.8" y="128.3" transform="rotate(-90 33.8 128.3)">* 6.4</text>
<text x="245" y="136.4" transform="rotate(-90 245 136.4)">7.75</text>
<text x="238.2" y="139.5" transform="rotate(-90 238.2 139.5)">4.5</text>
<text x="34.3" y="148.9" transform="rotate(-45 34.3 148.9)">4-R0.5</text>
<text x="72.5" y="148.1" transform="rotate(-54 72.5 148.1)">1(貫通)</text>
<text x="251" y="148.3" transform="rotate(-90 251 148.3)">120</text>
<text x="245" y="166.5" transform="rotate(-90 245 166.5)">7.75</text>
<text x="44.7" y="182">バリ不可面</text>
<text x="98.2" y="183.7">0.1</text>
<text x="108.7" y="183.2">*</text>
<text x="40.1" y="190.7" transform="rotate(-90 40.1 190.7)">* 0.5</text>
<text x="53.2" y="190.8">Ad接着面</text>
<text x="104" y="221.4" transform="rotate(-24 104 221.4)">0.1</text>
<text x="106.2" y="236.2">0.2</text>
<text x="104.6" y="240.2">全周</text>
<text x="158.7" y="258">低粘着キャリアシート「FRA」</text>
<text x="158.7" y="262.5">*キャリアシート面に接着剤、FPC貼り合わせ面(バリ不可面)</text>
<text x="399.1" y="270">PAGE</text>
<text x="35.9" y="283.2">＜6</text>
<text x="52.9" y="283.2">＞6-30</text>
<text x="70.9" y="283.2">＞30-120</text>
<text x="89.8" y="283.2">＞120-400</text>
<text x="33.9" y="288.2">±0.1</text>
<text x="53.9" y="288.2">±0.2</text>
<text x="73.9" y="288.2">±0.3</text>
<text x="93.9" y="288.2">±0.5</text>
<text x="113.9" y="288.2">±0.8</text>
</g>
<g font-size="3.5">
<text x="9.3" y="11">Confidential</text>
<text x="9.3" y="14.6">This document is the property of NIPPON MEKTRON,LTD.</text>
<text x="9.3" y="18.1">and will not be copied without written permission.</text>
<text x="357.8" y="53.5">4</text>
<text x="169.7" y="97.6">4</text>
<text x="144.4" y="106">*接着剤残りは不問、 カバーフィルム貼付けのこと</text>
<text x="145.4" y="102.4">補材－キャリアシートエッジ間距離(先頭)：1,000mm以上</text>
<text x="178.8" y="185.4">*接着剤残りは不問、カバーフィルム貼付けのこと</text>
<text x="178.8" y="181.9">補材－キャリアシートエッジ間距離(末尾)：800mm以上</text>
<text x="277.4" y="203.4">4</text>
<text x="217.1" y="207.6" transform="rotate(4 217.1 207.6)">+0.2</text>
<text x="217.4" y="204" transform="rotate(4 217.4 204)">+0.5</text>
<text x="110.2" y="283">＞400-1000</text>
</g>
<g font-size="3.2">
<text x="282.3" y="147">注記</text>
<text x="282.3" y="153.4">2. 指示無き角(隅)部はR0.5以下とする</text>
<text x="282.3" y="150.2">1. 指示なき寸法はデータによる</text>
<text x="282.3" y="159.7">4. バリは0.05ｍｍ以下とし脱落なきこと</text>
<text x="282.3" y="156.5">3. 指示無き寸法公差は下表による</text>
<text x="282.3" y="162.9">5. ヒビ、カエリ無きこと</text>
<text x="282.3" y="166.1">6. 濡れ性はダインペンまたは濡れ試薬で46dyne/cm以上とする。</text>
<text x="282.3" y="172.4">8. 特別な規定がなければPSP004(最新版)を適用のこと</text>
<text x="282.3" y="169.2">7. 素手で触れてはならない</text>
<text x="281.3" y="178.8">10. 補材と接着剤間のエア入り:目視で検出できるものは不可</text>
<text x="282.3" y="175.6">9. 異物:容易に脱落するものは不可.目視で検出できる接着剤への付着異物は不可</text>
<text x="281.3" y="181.9">11. 接着剤はMEK支給とする</text>
<text x="281.3" y="185.1">12. 輸送/保管条件</text>
<text x="287.7" y="188.3">・入数：Max42,708pcs(ロール最大Φ216mm時)</text>
<text x="287.7" y="191.5">・保管条件：冷蔵保管 2～10℃</text>
<text x="287.7" y="194.6">・接着材MAXライフ：120日間</text>
<text x="287.7" y="197.8">・MEK内常温保管：3日間以内</text>
<text x="287.7" y="201">・輸送条件：発砲スチロール+ジェルアイス</text>
<text x="281.3" y="204.2">13. 梱包・包装仕様については、別途納入仕様書にて取り交わしMEKの承認を得ること</text>
</g>
<g font-size="2.9">
<text x="195.5" y="48.1">顧客指定</text>
<text x="195.5" y="51.6">特性項目</text>
<text x="212.5" y="48.1">社内指定</text>
<text x="212.5" y="51.6">特性項目</text>
<text x="228.5" y="48.3">社内指定</text>
<text x="228.5" y="51.3">特性項目</text>
<text x="74.2" y="91.3">±0.05</text>
<text x="202.4" y="111.8">±0.2</text>
<text x="33.8" y="118.9" transform="rotate(-90 33.8 118.9)">±0.05</text>
<text x="245" y="128.2" transform="rotate(-90 245 128.2)">±0.5</text>
<text x="238.2" y="133.3" transform="rotate(-90 238.2 133.3)">±0.2</text>
<text x="245" y="158.3" transform="rotate(-90 245 158.3)">±0.5</text>
<text x="40.1" y="181.3" transform="rotate(-90 40.1 181.3)">±0.06</text>
</g>
<g font-size="2.7">
<text x="13.5" y="283.6">Tolerance</text>
<text x="13.5" y="286.9">Generl : L</text>
</g>
</svg>
